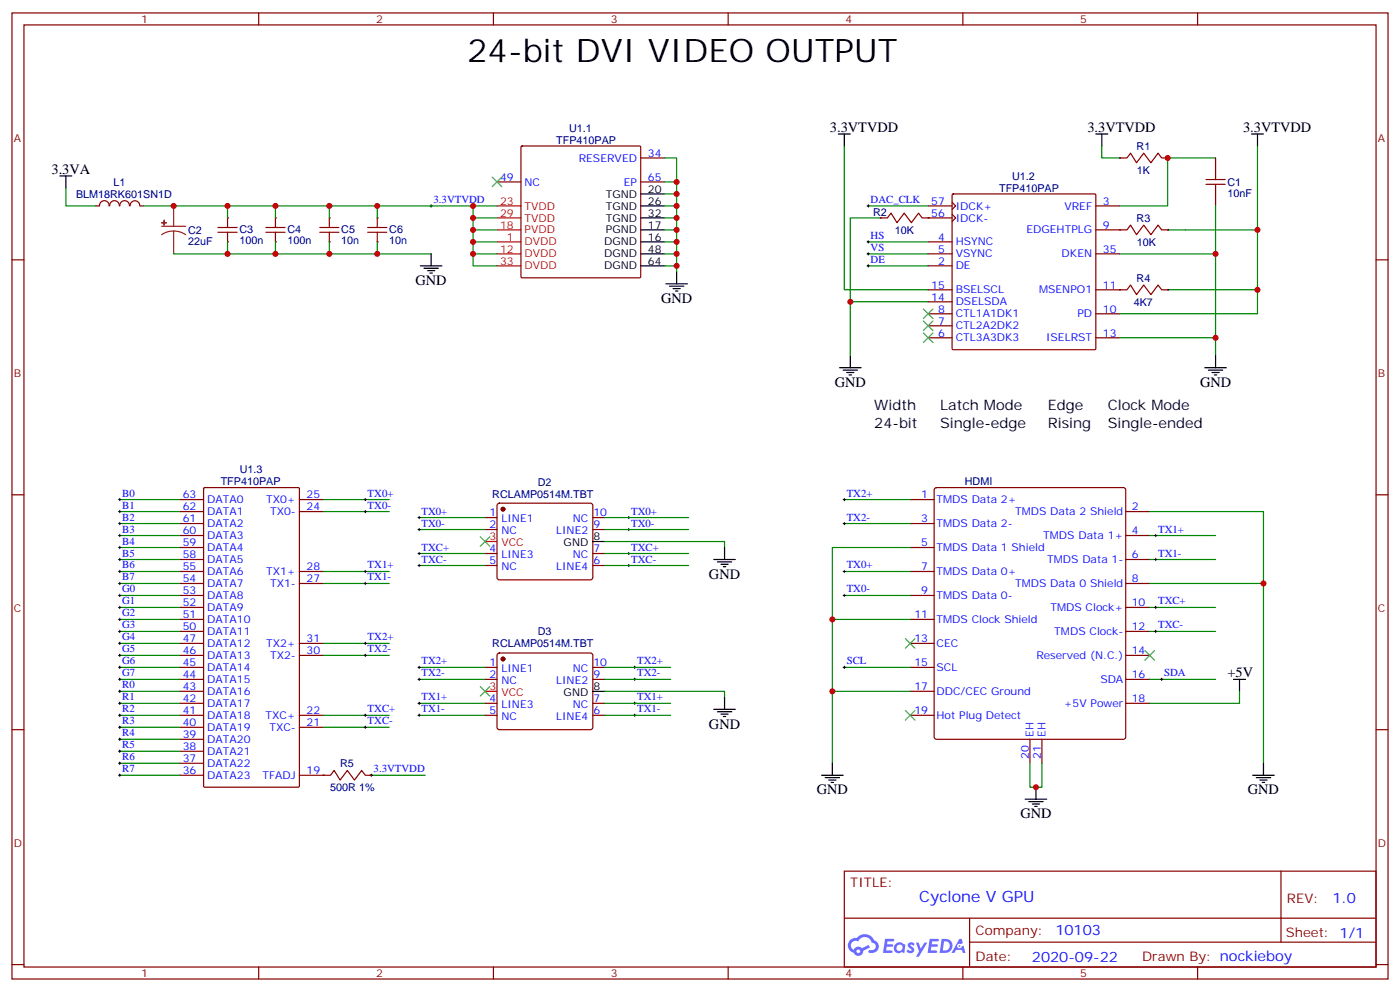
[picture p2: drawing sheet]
<svg xmlns="http://www.w3.org/2000/svg" width="412mm" height="292mm" viewBox="0 0 412 292" stroke-linecap="round" stroke-linejoin="round" font-family="sans-serif">
<g fill="none" stroke="#870000" stroke-width=".35">
<path d="M3.5 3.8h405.4v284.3h-405.4zM7.1 7.3h398.2v277.3h-398.2zM76.2 3.8v3.5M145.3 3.8v3.5M214.5 3.8v3.5M283.6 3.8v3.5M352.8 3.8v3.5M3.5 76.5h3.6M405.3 76.5h3.6M3.5 145.6h3.6M405.3 145.6h3.6M3.5 214.8h3.6"/>
<path d="M405.3 214.8h3.6M248.7 256.4h156.6v28.2h-156.6zM377.3 256.4v20.9M248.7 270.2h156.5M285.6 277.3h119.6M285.6 270.2v14.2M3.5 283.9h3.6M76.2 284.6v3.5M145.3 284.6v3.5M214.5 284.6v3.5M283.6 284.6v3.5M352.8 284.6v3.5"/>
<path d="M405.3 283.9h3.6"/>
</g>
<g fill="#5487ff">
<path d="M267.7 277.6a1.22 1.22 0 0 1 1.7 .2l-.4 .6a.47 .47 0 0 0-.3-.4 .47 .47 0 0 0-.5 .2l.1 .2a1.14 1.14 0 0 1 .8 1.8 1.14 1.14 0 0 1-1.9 0l-.2-.2 .5-.6 .7 .5a.29 .29 0 0 0 .3-.3 .29 .29 0 0 0-.2-.3 1.04 1.04 0 0 1-.6-1.7z"/>
<path d="M260.7 276.3h2.4l.3 .2-.2 .5-1.8 .1-.1 .8h1.5l.3 .4-.3 .4h-1.6l-.2 1.1h1.7l.2 .3-.2 .3-2.6 .1z"/>
<path d="M273.8 276.3h2.4l.3 .2-.1 .5-1.8 .1-.2 .8h1.6l.3 .4-.4 .4h-1.6l-.1 1.1h1.7l.2 .3-.2 .3-2.6 .1z"/>
<path d="M282.6 276.3h.7l.3 1.3-.6 .3a.69 .69 0 0 0-1 .3 .69 .69 0 0 0 .4 .9 .69 .69 0 0 0 .9-.6l.5-.2 .6 2.2h-.8l-.2-.9h-1.8l-.5 .9h-.8z"/>
<path d="M269.8 277.4h.8l.6 1.8 1.1-1.8h.9l-2.6 4.2h-.8l.9-1.5z"/>
<path d="M277.4 276.3l-.6 4.2h1.3a2.11 2.11 0 0 0 2.5-2.1 2.11 2.11 0 0 0-2.5-2.1zM278.1 277.1a1.39 1.39 0 0 1 1.7 1.4 1.39 1.39 0 0 1-1.8 1.3h-.3z"/>
<path d="M263.7 277.9a1.54 1.54 0 0 0-.1 2.2 1.54 1.54 0 0 0 2.2 .1l.6 .3 .3-2.3-.2-.3h-.4a1.49 1.49 0 0 0-2.4 0zM264 278.9a.94 .94 0 0 1 1.8 0 .94 .94 0 0 1-1.8 0z"/>
<path d="M250.4 276.7a2.18 2.18 0 0 0 1.1 3.7 1.44 1.44 0 0 0 1.6 .9 1.44 1.44 0 0 0 1.2-1.4l2-1.1-.5-.7-1.9 1a1.47 1.47 0 0 0-2.4 .4 1.39 1.39 0 0 1-.7-1.9 1.39 1.39 0 0 1 2-.5 2.12 2.12 0 0 1 2.2-1.3 2.12 2.12 0 0 1 1.9 1.7 1.14 1.14 0 0 1 1.1 1.4 1.14 1.14 0 0 1-1.7 .7 .43 .43 0 0 0-.5 .4 .43 .43 0 0 0 .4 .5 1.98 1.98 0 0 0 2.5-1.2 1.98 1.98 0 0 0-1.2-2.6 3.1 3.1 0 0 0-5.3-.6l-.9 .1zM252.3 280a.55 .55 0 0 1 1.1 0 .55 .55 0 0 1-1.1 0z"/>
<circle cx="282.6" cy="278.4" r=".26"/>
</g>
<g fill="none" stroke="#870000" stroke-width=".35">
<path d="M146.4 53.6h7.1M153.5 43.1l.3-.1h34.6l.3 .1v38.3l-.2 .3-34.7 .1-.3-.2zM188.7 46.5h7.1M188.7 53.6h7.1M280.5 59.5l1 1.1-1 1.1M280.5 57.3l.3-.2h41.6l.3 .2 .1 45.3-.2 .3h-41.8l-.3-.2zM329.8 46.5h2.2l1-1.4 1.8 2.8 2.1-2.8 2.1 2.8 2.1-2.8 1.1 1.4h1.8M355.2 52.8h5.7M355.2 54.3h5.7M358.1 46.5v6.3M358.1 54.3v6.3M32.1 60.6a1.41 1.41 0 0 0-1.4-1.5 1.41 1.41 0 0 0-1.4 1.5h-1.1"/>
<path d="M32.3 60.6a1.41 1.41 0 0 1 1.4-1.5 1.41 1.41 0 0 1 1.4 1.5M35.3 60.6a1.41 1.41 0 0 1 1.4-1.5 1.41 1.41 0 0 1 1.4 1.5M38.3 60.6a1.41 1.41 0 0 1 1.5-1.5 1.41 1.41 0 0 1 1.4 1.5M41.3 60.6h1M259.3 64.1h2.1l1.1-1.4 1.7 2.8 2.1-2.8 2.2 2.8 2.1-2.8 1 1.4h8.9M273.4 78.2h7.1M273.4 60.6h7.1M273.4 71.2h7.1M273.4 74.7h7.1M280.5 63.1l1 1-1 1.1M322.8 67.7h9.2l1-1.4 1.8 2.8 2.1-2.8 2.1 2.8 2.1-2.8 1.1 1.4h1.8M322.8 60.6h7"/>
<path d="M322.8 74.7h7M273.4 99.4h7.1M273.4 95.9h7.1M273.4 92.4h7.1M273.4 85.3h7.1M273.4 88.8h7.1M322.8 85.3h9.2l1-1.4 1.8 2.8 2.1-2.8 2.1 2.8 2.1-2.8 1.1 1.4h1.8M322.8 99.4h7M322.8 92.4h7M52.9 150.6h7.1M52.9 147h7.1M52.9 157.6h7.1"/>
<path d="M52.9 154.1h7.1M60 143.7l.3-.2h27.5l.3 .2 .1 87.7-.2 .3h-27.7l-.3-.2zM88.2 150.6h7M88.2 147h7M142.9 152.3h3.5M142.9 155.9h3.5M146.6 148.3l.5-.2h26.8l.5 .2 .2 .5v21.2l-.2 .5-.5 .2h-26.8l-.5-.3-.2-.4v-21.2zM174.6 152.3h3.6M174.6 155.9h3.6M268.1 147h7.1M268.1 154.1h7.1M275.4 143.7l.5-.2h55l.5 .2 .2 .5v72.7l-.2 .5-.5 .2h-55l-.5-.2-.2-.5v-72.7z"/>
<path d="M331.6 150.6h7.1M331.6 157.6h7.1M52.9 171.7h7.1M52.9 168.2h7.1M52.9 178.8h7.1M52.9 175.3h7.1M52.9 164.7h7.1M52.9 161.1h7.1M88.2 171.7h7M88.2 168.2h7M142.9 162.9h3.5M142.9 166.4h3.5"/>
<path d="M174.6 162.9h3.6M174.6 166.4h3.6M268.1 168.2h7.1M268.1 175.3h7.1M268.1 161.1h7.1M331.6 171.7h7.1M331.6 178.8h7.1M331.6 164.7h7.1M52.9 192.9h7.1M52.9 189.4h7.1M52.9 200h7.1M52.9 196.4h7.1"/>
<path d="M52.9 185.8h7.1M52.9 182.3h7.1M88.2 192.9h7M88.2 189.4h7M142.9 200h3.5M142.9 196.4h3.5M146.6 192.4l.5-.2h26.8l.5 .2 .2 .5v21.2l-.2 .5-.5 .2h-26.8l-.5-.3-.2-.4v-21.2zM174.6 200h3.6M174.6 196.4h3.6M268.1 189.4h7.1M268.1 196.4h7.1M268.1 182.3h7.1"/>
<path d="M331.6 192.9h7.1M331.6 200h7.1M331.6 185.8h7.1M52.9 214.1h7.1M52.9 210.5h7.1M52.9 217.6h7.1M52.9 207h7.1M52.9 203.5h7.1M88.2 214.1h7M88.2 210.5h7M142.9 210.5h3.5M142.9 207h3.5"/>
<path d="M174.6 210.5h3.6M174.6 207h3.6M268.1 210.5h7.1M268.1 203.5h7.1M303.4 217.6v7M306.9 217.6v7M331.6 207h7.1M52.9 228.2h7.1M52.9 224.6h7.1M52.9 221.1h7.1M88.2 228.2h7"/>
</g>
<path d="M146.4 71.2h7.1M146.4 74.7h7.1M146.4 67.7h7.1M146.4 60.6h7.1M146.4 64.1h7.1M146.4 78.2h7.1M142.9 159.4h3.5M142.9 203.5h3.5" fill="none" stroke="#f00" stroke-width=".35"/>
<g fill="none" stroke="#000" stroke-width=".35">
<path d="M246.9 39.4h3.6M248.7 39.4v3.6M322.8 39.4h3.5M324.6 39.4v3.6M368.7 39.4h3.5M370.4 39.4v3.6M17.6 51.8h3.6M19.4 51.8v3.5M188.7 57.1h7.1M188.7 71.2h7.1M188.7 67.7h7.1M188.7 60.6h7.1"/>
<path d="M188.7 64.1h7.1M188.7 74.7h7.1M188.7 78.2h7.1M196.1 83.5h6.4M197.2 84.2h4.2M198.3 84.9h2.1M199 85.7h.7M199.3 80v3.5M247.3 108.2h6.3M248.4 108.9h4.2M249.4 109.6h2.1M250.1 110.3h.7"/>
<path d="M250.5 104.7v3.5M354.9 108.2h6.3M356 108.9h4.2M357 109.6h2.1M357.7 110.3h.7M358.1 104.7v3.5M174.6 159.4h3.6M210.3 164.7h6.3M211.3 165.4h4.2M212.4 166.1h2.1M213.1 166.8h.7M213.4 161.1v3.6"/>
<path d="M363.4 200h3.5M365.1 200v3.5M174.6 203.5h3.6M210.3 208.8h6.3M211.3 209.5h4.2M212.4 210.2h2.1M213.1 210.9h.7M213.4 205.2v3.6M242 228.2h6.4M243.1 228.9h4.2M244.1 229.6h2.1M244.8 230.3h.7"/>
<path d="M245.2 224.6v3.6M302 235.2h6.3M303 235.9h4.3M304.1 236.6h2.1M304.8 237.3h.7M305.2 231.7v3.5M369 228.2h6.4M370.1 228.9h4.2M371.1 229.6h2.1M371.8 230.3h.7M372.2 224.6v3.6"/>
</g>
<g fill="none" stroke="#008700" stroke-width=".35">
<path d="M19.4 55.3v5.3h8.8M195.8 57.1h3.5v22.9M195.8 46.5h3.5v10.6M195.8 53.6h3.5M248.7 43v42.3h24.7M324.6 43v3.5h5.2M358.1 46.5h-14.1v14.1h-14.2M370.4 43v42.3h-26.4M51.2 74.7h75.8M195.8 67.7h3.5M195.8 74.7h3.5M195.8 78.2h3.5"/>
<path d="M195.8 71.2h3.5M195.8 64.1h3.5M195.8 60.6h3.5M255.8 74.7h17.6M255.8 78.2h17.6M255.8 71.2h17.6M255.8 60.6h17.6M259.3 64.1h-8.8v24.7M329.8 74.7h28.3v30M344 67.7h26.4M358.1 60.6v14.1M273.4 88.8h-22.9v15.9"/>
<path d="M329.8 99.4h28.3M370.4 85.3v7.1h-40.6M35.3 157.6h17.6M35.3 154.1h17.6M35.3 147h17.6M35.3 150.6h17.6M95.2 147h19.5M95.2 150.6h19.5M123.5 155.9h19.4M123.5 152.3h19.4M178.2 159.4h35.2v1.7M178.2 155.9h24.6"/>
<path d="M178.2 152.3h24.6M248.7 154.1h19.4M248.7 147h19.4M338.7 150.6h33.5v74M338.7 157.6h19.4M35.3 178.8h17.6M35.3 175.3h17.6M35.3 164.7h17.6M35.3 161.1h17.6M35.3 171.7h17.6M35.3 168.2h17.6M95.2 171.7h19.5"/>
<path d="M95.2 168.2h19.5M123.5 166.4h19.4M123.5 162.9h19.4M178.2 166.4h24.6M178.2 162.9h24.6M248.7 175.3h19.4M248.7 168.2h19.4M268.1 161.1h-22.9v63.5M338.7 171.7h33.5M338.7 178.8h19.4M338.7 164.7h19.4M35.3 185.8h17.6"/>
<path d="M35.3 182.3h17.6M35.3 189.4h17.6M35.3 192.9h17.6M35.3 196.4h17.6M35.3 200h17.6M95.2 189.4h19.5M95.2 192.9h19.5M123.5 196.4h19.4M123.5 200h19.4M178.2 196.4h19.4M178.2 200h19.4M245.2 182.3h22.9"/>
<path d="M248.7 196.4h19.4M338.7 185.8h19.4M338.7 200h19.4M35.3 217.6h17.6M35.3 203.5h17.6M35.3 207h17.6M35.3 210.5h17.6M35.3 214.1h17.6M95.2 210.5h19.5M95.2 214.1h19.5M123.5 207h19.4M123.5 210.5h19.4"/>
<path d="M178.2 203.5h35.2v1.7M178.2 207h19.4M178.2 210.5h19.4M245.2 203.5h22.9M365.1 203.5v3.5h-26.4M35.3 228.2h17.6M35.3 224.6h17.6M35.3 221.1h17.6M109.4 228.2h15.8M303.4 224.6v7.1h3.5v-7.1"/>
</g>
<g fill="none" stroke="#000" stroke-width=".29">
<path d="M126.6 60.6h.8M127 60.3v.7M255.4 71.2h.7M255.4 74.7h.7M255.4 78.2h.7M255.4 60.6h.7M255.8 60.3v.7M255.8 70.8v.7M255.8 74.4v.7M255.8 77.9v.7M34.9 147h.7M34.9 150.6h.7"/>
<path d="M34.9 154.1h.7M34.9 157.6h.7M35.3 146.7v.7M35.3 150.2v.7M35.3 153.7v.7M35.3 157.3v.7M107.2 147h.7M107.2 150.6h.7M107.6 146.7v.7M107.6 150.2v.7M123.1 152.3h.7M123.1 155.9h.7"/>
<path d="M123.5 152v.7M123.5 155.5v.7M184.9 152.3h.7M184.9 155.9h.7M185.2 152v.7M185.2 155.5v.7M248.4 147h.7M248.4 154.1h.7M248.7 146.7v.7M248.7 153.7v.7M340.1 157.6h.7M340.4 157.3v.7"/>
<path d="M34.9 161.1h.7M34.9 164.7h.7M34.9 168.2h.7M34.9 171.7h.7M34.9 175.3h.7M34.9 178.8h.7M35.3 160.8v.7M35.3 164.3v.7M35.3 167.9v.7M35.3 171.4v.7M35.3 174.9v.7M35.3 178.4v.7"/>
<path d="M107.2 168.2h.7M107.2 171.7h.7M107.6 167.9v.7M107.6 171.4v.7M123.1 162.9h.7M123.1 166.4h.7M123.5 162.6v.7M123.5 166.1v.7M184.9 162.9h.7M184.9 166.4h.7M185.2 162.6v.7M185.2 166.1v.7"/>
<path d="M248.4 168.2h.7M248.4 175.3h.7M248.7 167.9v.7M248.7 174.9v.7M340.1 164.7h.7M340.1 178.8h.7M340.4 164.3v.7M340.4 178.4v.7M34.9 182.3h.7M34.9 185.8h.7M34.9 189.4h.7M34.9 192.9h.7"/>
<path d="M34.9 196.4h.7M34.9 200h.7M35.3 182v.7M35.3 185.5v.7M35.3 189v.7M35.3 192.5v.8M35.3 196.1v.7M35.3 199.6v.7M107.2 189.4h.7M107.2 192.9h.7M107.6 189v.7M107.6 192.5v.8"/>
<path d="M123.1 196.4h.7M123.1 200h.7M123.5 196.1v.7M123.5 199.6v.7M186.6 196.4h.7M186.6 200h.7M187 196.1v.7M187 199.6v.7M248.4 196.4h.7M248.7 196.1v.7M340.1 185.8h.7M340.4 185.5v.7"/>
<path d="M341.8 200h.7M342.2 199.6v.7M34.9 203.5h.7M34.9 207h.7M34.9 210.5h.7M34.9 214.1h.7M34.9 217.6h.7M35.3 203.1v.7M35.3 206.7v.7M35.3 210.2v.7M35.3 213.7v.7M35.3 217.2v.7"/>
<path d="M107.2 210.5h.7M107.2 214.1h.7M107.6 210.2v.7M107.6 213.7v.7M123.1 207h.7M123.1 210.5h.7M123.5 206.7v.7M123.5 210.2v.7M186.6 207h.7M186.6 210.5h.7M187 206.7v.7M187 210.2v.7"/>
<path d="M34.9 221.1h.7M34.9 224.6h.7M34.9 228.2h.7M35.3 220.8v.7M35.3 224.3v.7M35.3 227.8v.7M109 228.2h.7M109.4 227.8v.7"/>
</g>
<path d="M145 52.1l2.8 2.9M147.8 52.1l-2.8 2.9M272 90.9l2.8 2.9M272 94.5l2.8 2.8M272 98l2.8 2.8M274.8 90.9l-2.8 2.9M274.8 94.5l-2.8 2.8M274.8 98l-2.8 2.8M266.7 188l2.8 2.8M269.5 188l-2.8 2.8M337.3 191.5l2.8 2.8M340.1 191.5l-2.8 2.8" fill="none" stroke="#3c3" stroke-width=".35"/>
<path d="M47.6 66.6h7.1M51.2 68l1.8 .3 1.7 .8M51.2 68l-1.9 .3-1.7 .8M51.2 60.6v6M51.2 68v6.7" fill="none" stroke="#8c2424" stroke-width=".35"/>
<g fill="#8c2424" stroke="#8c2424" stroke-width=".35">
<path d="M47.6 65.5l1.4 .1z"/>
<path d="M48.3 64.8l.1 1.5z"/>
</g>
<g fill="#870000" stroke="#870000" stroke-width=".35">
<circle cx="148.2" cy="149.9" r=".53"/>
<circle cx="148.2" cy="194" r=".53"/>
</g>
<g fill="#000">
<circle cx="329.8" cy="46.5" r=".18"/>
<circle cx="344" cy="46.5" r=".18"/>
<circle cx="259.3" cy="64.1" r=".18"/>
<circle cx="273.4" cy="64.1" r=".18"/>
<circle cx="329.8" cy="67.7" r=".18"/>
<circle cx="344" cy="67.7" r=".18"/>
<circle cx="329.8" cy="85.3" r=".18"/>
<circle cx="344" cy="85.3" r=".18"/>
</g>
<path d="M67 68.4v2.8" fill="none" stroke="#a10000" stroke-width=".35"/>
<circle cx="67" cy="64.1" r=".18" fill="#870000"/>
<path d="M64.2 67h5.6M67 64.1v2.9" fill="none" stroke="#a10000" stroke-width=".35"/>
<circle cx="67" cy="71.2" r=".18" fill="#870000"/>
<path d="M64.2 68.4h5.6M81.1 68.4v2.8" fill="none" stroke="#a10000" stroke-width=".35"/>
<path d="M67 60.6v3.5M67 71.2v3.5" fill="none" stroke="#008700" stroke-width=".35"/>
<circle cx="81.1" cy="64.1" r=".18" fill="#870000"/>
<path d="M78.3 67h5.7M81.1 64.1v2.9" fill="none" stroke="#a10000" stroke-width=".35"/>
<circle cx="81.1" cy="71.2" r=".18" fill="#870000"/>
<path d="M78.3 68.4h5.7M97 68.4v2.8" fill="none" stroke="#a10000" stroke-width=".35"/>
<circle cx="97" cy="64.1" r=".18" fill="#870000"/>
<path d="M94.2 67h5.6M97 64.1v2.9" fill="none" stroke="#a10000" stroke-width=".35"/>
<circle cx="97" cy="71.2" r=".18" fill="#870000"/>
<path d="M94.2 68.4h5.6M111.1 68.4v2.8" fill="none" stroke="#a10000" stroke-width=".35"/>
<circle cx="111.1" cy="64.1" r=".18" fill="#870000"/>
<path d="M108.3 67h5.6M111.1 64.1v2.9" fill="none" stroke="#a10000" stroke-width=".35"/>
<circle cx="111.1" cy="71.2" r=".18" fill="#870000"/>
<path d="M108.3 68.4h5.6" fill="none" stroke="#a10000" stroke-width=".35"/>
<path d="M42.3 60.6h97v17.6h7.1M81.1 60.6v3.5M81.1 71.2v3.5M97 60.6v3.5M97 71.2v3.5M111.1 60.6v3.5M111.1 71.2v3.5M139.3 64.1h7.1M139.3 67.7h7.1M139.3 71.2h7.1M139.3 74.7h7.1M139.3 60.6h7.1" fill="none" stroke="#008700" stroke-width=".35"/>
<path d="M123.8 78.2h6.4M124.9 79h4.2M125.9 79.7h2.2M127 74.7v3.5M126.6 80.4h.8" fill="none" stroke="#000" stroke-width=".35"/>
<g fill="#000">
<circle cx="95.2" cy="228.2" r=".18"/>
<circle cx="109.4" cy="228.2" r=".18"/>
</g>
<path d="M95.2 228.2h2.2l1-1.4 1.8 2.8 2.1-2.8 2.1 2.8 2.1-2.8 1.1 1.4h1.8" fill="none" stroke="#870000" stroke-width=".35"/>
<path d="M141.5 158l2.8 2.8M144.3 158l-2.8 2.8M141.5 202.1l2.8 2.8M144.3 202.1l-2.8 2.8M266.7 209.1l2.8 2.8M269.5 209.1l-2.8 2.8" fill="none" stroke="#3c3" stroke-width=".35"/>
<g fill="#c00">
<circle cx="305.2" cy="231.7" r=".88"/>
<circle cx="372.2" cy="171.7" r=".88"/>
<circle cx="245.2" cy="182.3" r=".88"/>
<circle cx="245.2" cy="203.5" r=".88"/>
<circle cx="199.3" cy="78.2" r=".88"/>
<circle cx="199.3" cy="74.7" r=".88"/>
<circle cx="199.3" cy="71.2" r=".88"/>
<circle cx="199.3" cy="67.7" r=".88"/>
<circle cx="199.3" cy="64.1" r=".88"/>
<circle cx="199.3" cy="60.6" r=".88"/>
<circle cx="250.5" cy="88.8" r=".88"/>
<circle cx="358.1" cy="99.4" r=".88"/>
<circle cx="370.4" cy="85.3" r=".88"/>
<circle cx="199.3" cy="57.1" r=".88"/>
<circle cx="199.3" cy="53.6" r=".88"/>
<circle cx="358.1" cy="74.7" r=".88"/>
<circle cx="344" cy="46.5" r=".88"/>
<circle cx="67" cy="74.7" r=".88"/>
<circle cx="111.1" cy="74.7" r=".88"/>
<circle cx="97" cy="74.7" r=".88"/>
<circle cx="81.1" cy="74.7" r=".88"/>
<circle cx="139.3" cy="64.1" r=".88"/>
<circle cx="139.3" cy="67.7" r=".88"/>
<circle cx="139.3" cy="71.2" r=".88"/>
<circle cx="139.3" cy="74.7" r=".88"/>
<circle cx="67" cy="60.6" r=".88"/>
<circle cx="81.1" cy="60.6" r=".88"/>
<circle cx="97" cy="60.6" r=".88"/>
<circle cx="111.1" cy="60.6" r=".88"/>
<circle cx="51.2" cy="60.6" r=".88"/>
<circle cx="139.3" cy="60.6" r=".88"/>
<circle cx="370.4" cy="67.7" r=".88"/>
</g>
<text font-size="9.5" x="137.6" y="18.3">24-bit DVI VIDEO OUTPUT</text>
<text font-size="4.6" fill="#00f" x="270.8" y="265.4">Cyclone V GPU</text>
<g font-size="4.2">
<text x="244.5" y="38.7">3.3VTVDD</text>
<text x="320.3" y="38.7">3.3VTVDD</text>
<text x="366.2" y="38.7">3.3VTVDD</text>
<text x="15.2" y="51.1">3.3VA</text>
<text x="122.4" y="83.9">GND</text>
<text x="194.7" y="89.2">GND</text>
<text x="245.9" y="113.9">GND</text>
<text x="353.5" y="113.9">GND</text>
<text x="257.5" y="125.9">24-bit</text>
<text x="257.5" y="120.6">Width</text>
<text x="276.9" y="125.9">Single-edge</text>
<text x="276.9" y="120.6">Latch Mode</text>
<text x="308.7" y="125.9">Rising</text>
<text x="308.7" y="120.6">Edge</text>
<text x="326.3" y="125.9">Single-ended</text>
<text x="326.3" y="120.6">Clock Mode</text>
<text x="208.8" y="170.3">GND</text>
<text x="361.6" y="199.2">+5V</text>
<text x="208.8" y="214.4">GND</text>
<text x="240.6" y="233.8">GND</text>
<text x="367.6" y="233.8">GND</text>
<text x="300.6" y="240.9">GND</text>
</g>
<g font-size="4.2" fill="#00f">
<text x="392.5" y="265.7">1.0</text>
<text x="310.9" y="275.2">10103</text>
<text x="304" y="283">2020-09-22</text>
</g>
<g font-size="3.9" fill="#800">
<text x="250.5" y="261">TITLE:</text>
<text x="379.1" y="265.7">REV:</text>
<text x="287.4" y="275.2">Company:</text>
<text x="378.7" y="275.8">Sheet: 1/1</text>
<text x="287.4" y="282.9">Date:</text>
<text x="336.4" y="282.9">Drawn By: nockieboy</text>
</g>
<g font-size="3.2" fill="#800">
<text x="41.6" y="6.8">1</text>
<text x="110.8" y="6.8">2</text>
<text x="179.9" y="6.8">3</text>
<text x="249.1" y="6.8">4</text>
<text x="318.2" y="6.8">5</text>
<text x="4.1" y="41.9">A</text>
<text x="405.9" y="41.9">A</text>
<text x="4.1" y="111.1">B</text>
<text x="405.9" y="111.1">B</text>
<text x="4.1" y="180.2">C</text>
<text x="405.9" y="180.2">C</text>
<text x="4.1" y="249.3">D</text>
<text x="405.9" y="249.3">D</text>
<text x="41.6" y="287.6">1</text>
<text x="110.8" y="287.6">2</text>
<text x="179.9" y="287.6">3</text>
<text x="249.1" y="287.6">4</text>
<text x="318.2" y="287.6">5</text>
</g>
<g font-size="3.2" fill="#000080">
<text x="167.6" y="38.7">U1.1</text>
<text x="163.8" y="42.4">TFP410PAP</text>
<text x="334.8" y="44.1">R1</text>
<text x="298.1" y="52.8">U1.2</text>
<text x="334.9" y="51.2">1K</text>
<text x="22.4" y="58.2">BLM18RK601SN1D</text>
<text x="33.4" y="54.8">L1</text>
<text x="294.3" y="56.5">TFP410PAP</text>
<text x="361.6" y="57.9">10nF</text>
<text x="361.6" y="54.7">C1</text>
<text x="257.2" y="63.5">R2</text>
<text x="334.8" y="65.3">R3</text>
<text x="55.4" y="72">22uF</text>
<text x="55.4" y="68.8">C2</text>
<text x="70.6" y="71.9">100n</text>
<text x="70.6" y="68.7">C3</text>
<text x="84.7" y="71.9">100n</text>
<text x="84.7" y="68.7">C4</text>
<text x="100.5" y="71.9">10n</text>
<text x="100.5" y="68.7">C5</text>
<text x="114.7" y="71.9">10n</text>
<text x="114.7" y="68.7">C6</text>
<text x="263.6" y="68.8">10K</text>
<text x="334.9" y="72.4">10K</text>
<text x="334.8" y="83">R4</text>
<text x="334" y="90">4K7</text>
<text x="65" y="142.9">TFP410PAP</text>
<text x="70.6" y="139.3">U1.3</text>
<text x="158.4" y="142.9">D2</text>
<text x="284.2" y="142.9">HDMI</text>
<text x="145" y="146.4">RCLAMP0514M.TBT</text>
<text x="145" y="190.5">RCLAMP0514M.TBT</text>
<text x="158.4" y="187">D3</text>
<text x="100.2" y="225.8">R5</text>
<text x="97.3" y="232.9">500R 1%</text>
</g>
<g font-size="3.2" fill="#00f">
<text x="170.5" y="47.6">RESERVED</text>
<text x="190.9" y="46.1">34</text>
<text x="147.3" y="53.2">49</text>
<text x="190.9" y="53.2">65</text>
<text x="127.7" y="59.7">3.3VTVDD</text>
<text x="154.5" y="54.6">NC</text>
<text x="183.8" y="54.6">EP</text>
<text x="256.5" y="59.7">DAC_CLK</text>
<text x="274.3" y="63.8">56</text>
<text x="274.3" y="60.3">57</text>
<text x="281.5" y="65.2">IDCK-</text>
<text x="281.5" y="61.7">IDCK+</text>
<text x="313.5" y="61.7">VREF</text>
<text x="324.9" y="60.3">3</text>
<text x="256.5" y="70.3">HS</text>
<text x="276.3" y="70.8">4</text>
<text x="302.3" y="68.7">EDGEHTPLG</text>
<text x="324.9" y="67.3">9</text>
<text x="256.5" y="73.8">VS</text>
<text x="256.5" y="77.4">DE</text>
<text x="276.3" y="77.9">2</text>
<text x="276.3" y="74.4">5</text>
<text x="281.5" y="72.2">HSYNC</text>
<text x="281.5" y="75.8">VSYNC</text>
<text x="312.7" y="75.8">DKEN</text>
<text x="324.9" y="74.4">35</text>
<text x="281.5" y="79.3">DE</text>
<text x="274.3" y="88.5">14</text>
<text x="274.3" y="84.9">15</text>
<text x="281.5" y="89.9">DSELSDA</text>
<text x="281.5" y="86.4">BSELSCL</text>
<text x="306.1" y="86.4">MSENPO1</text>
<text x="324.9" y="84.9">11</text>
<text x="276.3" y="95.5">7</text>
<text x="276.3" y="92">8</text>
<text x="281.5" y="93.4">CTL1A1DK1</text>
<text x="317.4" y="93.4">PD</text>
<text x="324.9" y="92">10</text>
<text x="276.3" y="99.1">6</text>
<text x="281.5" y="100.5">CTL3A3DK3</text>
<text x="281.5" y="96.9">CTL2A2DK2</text>
<text x="308.1" y="100.5">ISELRST</text>
<text x="324.9" y="99.1">13</text>
<text x="36" y="146.2">B0</text>
<text x="36" y="149.7">B1</text>
<text x="53.8" y="146.7">63</text>
<text x="61" y="148.1">DATA0</text>
<text x="78.4" y="148.1">TX0+</text>
<text x="90.3" y="146.7">25</text>
<text x="108.3" y="146.2">TX0+</text>
<text x="108.3" y="149.7">TX0-</text>
<text x="249.4" y="146.2">TX2+</text>
<text x="271.4" y="146.7">1</text>
<text x="275.9" y="148.1">TMDS Data 2+</text>
<text x="36" y="153.2">B2</text>
<text x="53.8" y="153.7">61</text>
<text x="53.8" y="150.2">62</text>
<text x="61" y="155.2">DATA2</text>
<text x="61" y="151.6">DATA1</text>
<text x="79.5" y="151.6">TX0-</text>
<text x="90.3" y="150.2">24</text>
<text x="124.2" y="151.4">TX0+</text>
<text x="124.2" y="155">TX0-</text>
<text x="144.2" y="152">1</text>
<text x="144.2" y="155.5">2</text>
<text x="147.7" y="153.7">LINE1</text>
<text x="168.7" y="153.7">NC</text>
<text x="174.8" y="155.5">9</text>
<text x="174.8" y="152">10</text>
<text x="185.9" y="151.4">TX0+</text>
<text x="185.9" y="155">TX0-</text>
<text x="249.4" y="153.2">TX2-</text>
<text x="271.4" y="153.7">3</text>
<text x="275.9" y="155.2">TMDS Data 2-</text>
<text x="299" y="151.6">TMDS Data 2 Shield</text>
<text x="333.4" y="150.2">2</text>
<text x="36" y="156.7">B3</text>
<text x="36" y="160.3">B4</text>
<text x="53.8" y="160.8">59</text>
<text x="53.8" y="157.3">60</text>
<text x="61" y="158.7">DATA3</text>
<text x="147.7" y="157.3">NC</text>
<text x="163.8" y="157.3">LINE2</text>
<text x="271.4" y="160.8">5</text>
<text x="307.3" y="158.7">TMDS Data 1+</text>
<text x="333.4" y="157.3">4</text>
<text x="341.1" y="156.7">TX1+</text>
<text x="36" y="163.8">B5</text>
<text x="36" y="167.3">B6</text>
<text x="53.8" y="167.9">55</text>
<text x="53.8" y="164.3">58</text>
<text x="61" y="165.7">DATA5</text>
<text x="61" y="162.2">DATA4</text>
<text x="90.3" y="167.9">28</text>
<text x="108.3" y="167.3">TX1+</text>
<text x="124.2" y="162">TXC+</text>
<text x="124.2" y="165.6">TXC-</text>
<text x="144.2" y="162.6">4</text>
<text x="144.2" y="166.1">5</text>
<text x="147.7" y="164.3">LINE3</text>
<text x="147.7" y="167.9">NC</text>
<text x="163.8" y="167.9">LINE4</text>
<text x="168.7" y="164.3">NC</text>
<text x="174.8" y="166.1">6</text>
<text x="174.8" y="162.6">7</text>
<text x="185.9" y="162">TXC+</text>
<text x="185.9" y="165.6">TXC-</text>
<text x="249.4" y="167.3">TX0+</text>
<text x="271.4" y="167.9">7</text>
<text x="275.9" y="162.2">TMDS Data 1 Shield</text>
<text x="308.5" y="165.7">TMDS Data 1-</text>
<text x="333.4" y="164.3">6</text>
<text x="341.1" y="163.8">TX1-</text>
<text x="36" y="170.9">B7</text>
<text x="53.8" y="171.4">54</text>
<text x="61" y="172.8">DATA7</text>
<text x="61" y="169.3">DATA6</text>
<text x="78.4" y="169.3">TX1+</text>
<text x="79.5" y="172.8">TX1-</text>
<text x="90.3" y="171.4">27</text>
<text x="108.3" y="170.9">TX1-</text>
<text x="275.9" y="169.3">TMDS Data 0+</text>
<text x="299" y="172.8">TMDS Data 0 Shield</text>
<text x="333.4" y="171.4">8</text>
<text x="36" y="174.4">G0</text>
<text x="36" y="177.9">G1</text>
<text x="53.8" y="178.4">52</text>
<text x="53.8" y="174.9">53</text>
<text x="61" y="179.8">DATA9</text>
<text x="61" y="176.3">DATA8</text>
<text x="249.4" y="174.4">TX0-</text>
<text x="271.4" y="174.9">9</text>
<text x="275.9" y="176.3">TMDS Data 0-</text>
<text x="309.4" y="179.8">TMDS Clock+</text>
<text x="333.4" y="178.4">10</text>
<text x="341.1" y="177.9">TXC+</text>
<text x="36" y="181.4">G2</text>
<text x="36" y="185">G3</text>
<text x="53.8" y="185.5">50</text>
<text x="53.8" y="182">51</text>
<text x="61" y="183.4">DATA10</text>
<text x="269.4" y="182">11</text>
<text x="275.9" y="183.4">TMDS Clock Shield</text>
<text x="333.4" y="185.5">12</text>
<text x="341.1" y="185">TXC-</text>
<text x="36" y="188.5">G4</text>
<text x="53.8" y="189">47</text>
<text x="61" y="190.4">DATA12</text>
<text x="61" y="186.9">DATA11</text>
<text x="78.4" y="190.4">TX2+</text>
<text x="90.3" y="189">31</text>
<text x="108.3" y="188.5">TX2+</text>
<text x="269.4" y="189">13</text>
<text x="275.9" y="190.4">CEC</text>
<text x="310.6" y="186.9">TMDS Clock-</text>
<text x="36" y="192">G5</text>
<text x="36" y="195.5">G6</text>
<text x="53.8" y="196.1">45</text>
<text x="53.8" y="192.5">46</text>
<text x="61" y="197.5">DATA14</text>
<text x="61" y="194">DATA13</text>
<text x="79.5" y="194">TX2-</text>
<text x="90.3" y="192.5">30</text>
<text x="108.3" y="192">TX2-</text>
<text x="124.2" y="195.5">TX2+</text>
<text x="144.2" y="196.1">1</text>
<text x="147.7" y="197.8">LINE1</text>
<text x="168.7" y="197.8">NC</text>
<text x="174.8" y="196.1">10</text>
<text x="187.7" y="195.5">TX2+</text>
<text x="249.4" y="195.5">SCL</text>
<text x="269.4" y="196.1">15</text>
<text x="275.9" y="197.5">SCL</text>
<text x="305.3" y="194">Reserved (N.C.)</text>
<text x="333.4" y="192.5">14</text>
<text x="36" y="202.6">R0</text>
<text x="36" y="199.1">G7</text>
<text x="53.8" y="203.1">43</text>
<text x="53.8" y="199.6">44</text>
<text x="61" y="201">DATA15</text>
<text x="124.2" y="199.1">TX2-</text>
<text x="144.2" y="199.6">2</text>
<text x="147.7" y="201.4">NC</text>
<text x="163.8" y="201.4">LINE2</text>
<text x="174.8" y="199.6">9</text>
<text x="187.7" y="199.1">TX2-</text>
<text x="269.4" y="203.1">17</text>
<text x="324.1" y="201">SDA</text>
<text x="333.4" y="199.6">16</text>
<text x="342.9" y="199.1">SDA</text>
<text x="36" y="206.1">R1</text>
<text x="36" y="209.7">R2</text>
<text x="53.8" y="206.7">42</text>
<text x="61" y="208.1">DATA17</text>
<text x="61" y="204.5">DATA16</text>
<text x="108.3" y="209.7">TXC+</text>
<text x="124.2" y="206.1">TX1+</text>
<text x="124.2" y="209.7">TX1-</text>
<text x="144.2" y="206.7">4</text>
<text x="147.7" y="208.4">LINE3</text>
<text x="168.7" y="208.4">NC</text>
<text x="174.8" y="206.7">7</text>
<text x="187.7" y="206.1">TX1+</text>
<text x="187.7" y="209.7">TX1-</text>
<text x="275.9" y="204.5">DDC/CEC Ground</text>
<text x="313.3" y="208.1">+5V Power</text>
<text x="333.4" y="206.7">18</text>
<text x="36" y="213.2">R3</text>
<text x="53.8" y="213.7">40</text>
<text x="53.8" y="210.2">41</text>
<text x="61" y="215.1">DATA19</text>
<text x="61" y="211.6">DATA18</text>
<text x="78.2" y="211.6">TXC+</text>
<text x="79.3" y="215.1">TXC-</text>
<text x="90.3" y="213.7">21</text>
<text x="90.3" y="210.2">22</text>
<text x="108.3" y="213.2">TXC-</text>
<text x="144.2" y="210.2">5</text>
<text x="147.7" y="211.9">NC</text>
<text x="163.8" y="211.9">LINE4</text>
<text x="174.8" y="210.2">6</text>
<text x="269.4" y="210.2">19</text>
<text x="275.9" y="211.6">Hot Plug Detect</text>
<text x="36" y="216.7">R4</text>
<text x="36" y="220.2">R5</text>
<text x="53.8" y="220.8">38</text>
<text x="53.8" y="217.2">39</text>
<text x="61" y="218.7">DATA20</text>
<text x="304.4" y="216.9" transform="rotate(-90 304.4 216.9)">EH</text>
<text x="308" y="216.9" transform="rotate(-90 308 216.9)">EH</text>
<text x="36" y="223.8">R6</text>
<text x="36" y="227.3">R7</text>
<text x="53.8" y="227.8">36</text>
<text x="53.8" y="224.3">37</text>
<text x="61" y="225.7">DATA22</text>
<text x="61" y="222.2">DATA21</text>
<text x="90.3" y="227.8">19</text>
<text x="110.1" y="227.3">3.3VTVDD</text>
<text x="303" y="223.4" transform="rotate(-90 303 223.4)">20</text>
<text x="306.6" y="223.4" transform="rotate(-90 306.6 223.4)">21</text>
<text x="61" y="229.2">DATA23</text>
<text x="77.3" y="229.2">TFADJ</text>
</g>
<g font-size="3.2">
<text x="178.4" y="58.1">TGND</text>
<text x="190.9" y="56.7">20</text>
<text x="178.4" y="61.7">TGND</text>
<text x="178.4" y="65.2">TGND</text>
<text x="190.9" y="60.3">26</text>
<text x="190.9" y="63.8">32</text>
<text x="178.5" y="68.7">PGND</text>
<text x="190.9" y="70.8">16</text>
<text x="190.9" y="67.3">17</text>
<text x="178" y="72.2">DGND</text>
<text x="178" y="75.8">DGND</text>
<text x="190.9" y="74.4">48</text>
<text x="190.9" y="77.9">64</text>
<text x="178" y="79.3">DGND</text>
<text x="166" y="160.8">GND</text>
<text x="174.8" y="159">8</text>
<text x="174.8" y="203.1">8</text>
<text x="166" y="204.9">GND</text>
</g>
<g font-size="3.2" fill="#f00">
<text x="147.3" y="60.3">23</text>
<text x="147.3" y="63.8">29</text>
<text x="154.5" y="61.7">TVDD</text>
<text x="154.5" y="65.2">TVDD</text>
<text x="147.3" y="67.3">18</text>
<text x="149.3" y="70.8">1</text>
<text x="154.5" y="68.7">PVDD</text>
<text x="147.3" y="74.4">12</text>
<text x="147.3" y="77.9">33</text>
<text x="154.5" y="72.2">DVDD</text>
<text x="154.5" y="75.8">DVDD</text>
<text x="154.5" y="79.3">DVDD</text>
<text x="144.2" y="159">3</text>
<text x="147.7" y="160.8">VCC</text>
<text x="144.2" y="203.1">3</text>
<text x="147.7" y="204.9">VCC</text>
</g>
</svg>
